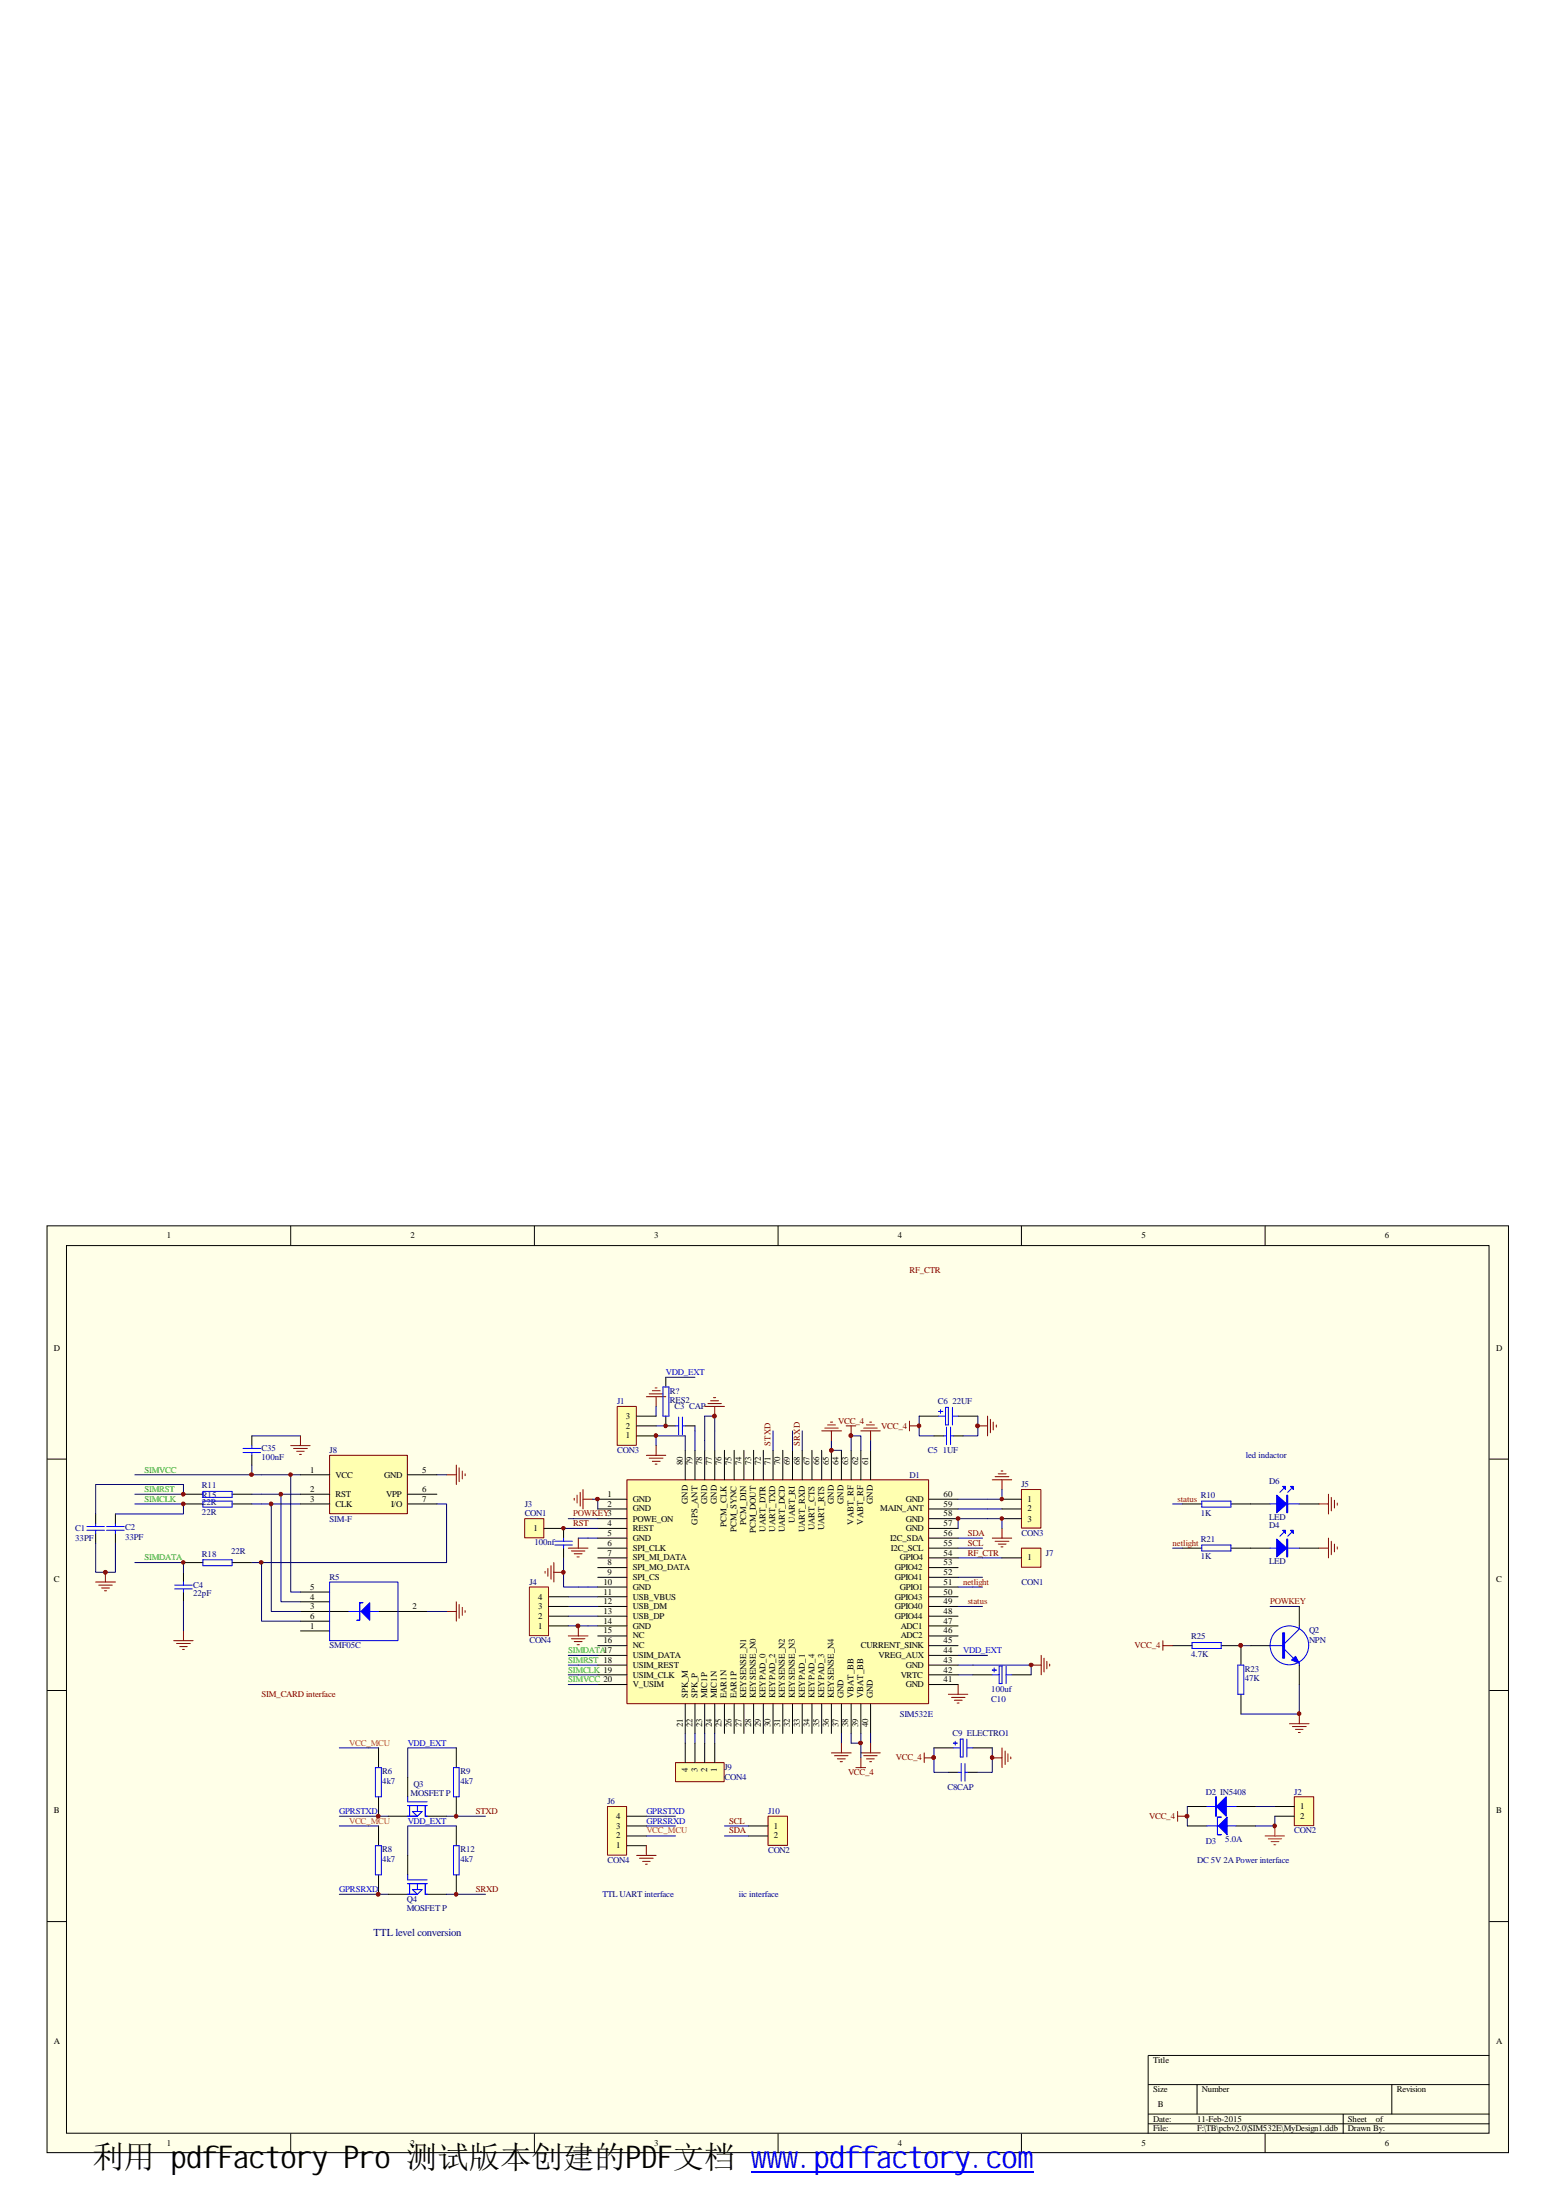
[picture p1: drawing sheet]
<svg xmlns="http://www.w3.org/2000/svg" width="210mm" height="297mm" viewBox="0 0 210 297" stroke-linecap="round" stroke-linejoin="round" font-family="sans-serif">
<path d="M6.3 165.5h197.3v125.1h-197.3z" fill="#ffffe8"/>
<g fill="none" stroke="#000" stroke-width=".13">
<path d="M6.3 165.5h197.3v125.1h-197.3zM9 168.2h192v119.8h-192zM39.2 165.5v2.7M72.1 165.5v2.7M105 165.5v2.7M137.9 165.5v2.7M170.8 165.5v2.7M6.3 197h2.7M34 193.9v1.3M34 196.5v1.3M201 197h2.7M24.8 212.3v1.3"/>
<path d="M24.8 215v1.3M24.8 203.1h2.6M24.8 211h2.6M24.8 201.7h2.6M31.3 203.1h2.7M31.3 211h2.7M31.3 201.7h2.7M40.6 217.6h6.5M40.6 218.9h3.9M40.6 216.3h3.9M40.6 215h3.9M51.1 217.6h6.6"/>
<path d="M6.3 228.2h2.7M40.6 220.2h3.9M201 228.2h2.7M6.3 259.4h2.7M201 259.4h2.7M201 277.5h-46v10.6M39.2 288.1v2.6M72.1 288.1v2.6M105 288.1v2.6M137.9 288.1v2.6M155 281.5h46M155 285.4h46"/>
<path d="M155 286.8h46M161.6 281.5v3.9M170.8 288.1v2.6M181.3 285.4v2.7M187.9 281.5v3.9"/>
</g>
<g fill="none" stroke="#00f" stroke-width=".13">
<path d="M32.8 195.6h2.4M32.8 196.1h2.4M34 195.2v.4M34 196.1v.4M23.6 214h2.4M23.6 214.5h2.4M24.8 213.6v.4M24.8 214.5v.5M27.4 201.4h3.9v.8h-3.9zM27.4 202.7h3.9v.8h-3.9zM27.4 210.6h3.9v.8h-3.9zM44.5 213.6h9.2v7.9h-9.2z"/>
<path d="M47.1 217.6h4"/>
</g>
<g fill="none" stroke="#800000" stroke-width=".13">
<path d="M39.2 195.2h2.7M39.6 195.6h1.9M40 195.9h1.1M40.4 196.4h.3M40.6 193.9v1.3M60.3 199.1h1.3M61.6 197.8v2.6M62 198.2v1.9M62.4 198.6v1.1M62.8 199v.2M60.3 217.6h1.3M61.6 216.3v2.6"/>
<path d="M62 216.6v1.9M62.4 217v1.1M62.8 217.5v.2M23.5 221.5h2.6M23.8 221.9h1.9M24.3 222.3h1M24.6 222.7h.3M24.8 220.2v1.3"/>
</g>
<path d="M18.2 199.1h22.4M34 197.8v1.3M34 193.9h6.6M59 199.1h1.3M18.2 203.1h6.6M18.2 201.7h6.6M18.2 211h6.6v1.3M24.8 216.3v3.9M34 203.1h6.6M34 201.7h6.6M57.7 217.6h2.6" fill="none" stroke="#000080" stroke-width=".13"/>
<g fill="#00f" stroke="#00f" stroke-width=".13">
<path d="M48.6 216.4h.4h-.4v2.4h-.4h.4z" fill-rule="evenodd"/>
<path d="M49.9 216.4v2.4l-1.2-1.2z" fill-rule="evenodd"/>
</g>
<path d="M44.5 196.5h10.5v7.9h-10.5z" fill="#ffffb0"/>
<g fill="none" stroke="#800000" stroke-width=".13">
<path d="M44.5 196.5h10.5v7.9h-10.5zM114.2 192.5h1.3M114.9 192.5v1.4M122.8 192.5h1.3M122.8 191.9v1.3M12.9 213.6h2.7M13.3 214h1.9M13.7 214.4h1.1M14.1 214.8h.3M14.2 212.3v1.3M73.6 212.2v.2M74 211.8v1"/>
<path d="M74.4 211.4v1.8M74.8 211v2.6M74.8 212.3h1.3M76.7 209h2.7M77.1 209.4h1.9M77.5 209.8h1.1M77.5 202.3v.3M77.9 210.2h.3M77.9 201.9v1M78.1 207.7v1.3M78.3 201.5v1.9M78.7 201.1v2.6"/>
<path d="M78.7 202.4h1.3M133.9 207.7h2.7M134.3 208.1h1.9M134.7 208.5h1.1M135.1 208.9h.3M135.3 206.4v1.3M178 203.1h1.3M178 209h1.3M179.3 201.7v2.7M179.3 207.7v2.6M179.7 202.2v1.8M179.7 208.1v1.8"/>
<path d="M180.1 202.6v1M180.1 208.5v1M180.5 202.9v.3M180.5 208.9v.3M128 228.8h2.6M128.4 229.2h1.9M128.8 229.6h1.1M129.2 229.9h.3M129.3 227.4v1.4M157 221.5v1.3M157 222.2h1.3M174.1 232.7h2.6"/>
<path d="M174.5 233.1h1.8M174.9 233.5h1M175.3 233.9h.2M175.4 231.4v1.3M159 244.6v1.3M159 245.2h1.3"/>
</g>
<g fill="none" stroke="#000" stroke-width=".13">
<path d="M40.6 199.1h3.9M55 199.1h4M12.9 204.4v1.3M12.9 207v1.4M15.6 204.4v1.3M15.6 207v1.4M40.6 201.7h3.9M40.6 203.1h3.9M55 201.7h4M55 203.1h4M159.6 203.1h2.6M159.6 209h2.6"/>
<path d="M166.2 203.1h5.2M166.2 209h5.2M175.4 203.1h2.6M175.4 216.9v2.6M175.4 209h2.6M51.1 236v2.7M55 240v2.6M61.6 236v2.7M158.3 222.2h2.6M164.8 222.2h2.7v2.6M167.5 228.8v2.6M168.8 222.2h2.6"/>
<path d="M175.4 224.8v2.6M51.1 242.6v2.6M51.1 246.5v2.7M51.1 253.1v2.7M52.4 245.2h2.6M52.4 255.8h2.6M55 250.5v2.6M57.7 245.2h2.6M57.7 255.8h2.6M61.6 242.6v2.6M61.6 246.5v2.7M61.6 253.1v2.7"/>
</g>
<g fill="none" stroke="#000080" stroke-width=".13">
<path d="M39.2 199.1v15.9h1.4M12.9 208.4v3.9h2.7v-3.9M24.8 201.7v-1.3h-11.9v4M24.8 203.1v1.3h-9.2M35.3 211v7.9h5.3M36.6 203.1v14.5h4M37.9 201.7v14.6h2.7M59 203.1h1.3v7.9h-26.3M171.4 216.9h4M45.8 236h5.3M61.6 236h-6.6v4M167.5 222.2h1.3"/>
<path d="M175.4 227.4v4h-7.9M45.8 246.5h5.3M45.8 255.8h6.6M45.8 245.2h6.6M60.3 255.8h5.2M60.3 245.2h5.2M61.6 246.5h-6.6v4"/>
</g>
<g fill="none" stroke="#00f" stroke-width=".13">
<path d="M11.7 206.6h2.4M11.7 206.1h2.4M12.9 205.7v.4M12.9 206.6v.4M14.4 206.6h2.4M14.4 206.1h2.4M15.6 205.7v.4M15.6 206.6v.4M162.2 202.7h4v.8h-4zM162.2 208.6h4v.8h-4zM171.4 203.1h4M171.4 209h4"/>
<path d="M173.3 201l-.5 .5M173.3 206.9l-.5 .5M174.3 201l-.5 .5M174.3 206.9l-.5 .5M175.4 219.5v.4l-2 2M50.7 238.7h.8v3.9h-.8zM61.2 238.7h.8v3.9h-.8zM160.9 221.8h3.9v.8h-3.9zM167.1 224.8h.8v4h-.8zM171.4 222.2h2M173.4 222.7l1.2 1.2M175.4 224.6v.2"/>
<path d="M50.7 249.2h.8v3.9h-.8zM55 243.8h2.7M55 245.2h1.3M55 242.6v.7h2.7M55 253.1v.7h2.7M55 254.3h2.7M55 255.8h1.3M55.3 243.8v1.4M55.3 254.3v1.5M55.7 244.6h1.3l-.7 .6zM55.7 255.1h1.3l-.7 .7zM56.3 243.8v.8"/>
<path d="M56.3 254.3v.8M57.4 243.8v1.4h.3M57.4 254.3v1.5h.3M61.2 249.2h.8v3.9h-.8z"/>
<circle cx="174" cy="222.1" r="2.62"/>
</g>
<g fill="#00f" stroke="#00f" stroke-width=".13">
<path d="M172.3 201.9l1.4 1.2-1.4 1.1z" fill-rule="evenodd"/>
<path d="M173.7 201.9h.1v2.3h-.1z" fill-rule="evenodd"/>
<path d="M174.2 200.7h.4v.4z" fill-rule="evenodd"/>
<path d="M173.1 200.7h.4v.4z" fill-rule="evenodd"/>
<path d="M173.1 220.5h.3v3.4h-.3z" fill-rule="evenodd"/>
<path d="M174.3 224.1l.6-.5 .5 1z" fill-rule="evenodd"/>
<path d="M172.3 207.8l1.4 1.2-1.4 1.2z" fill-rule="evenodd"/>
<path d="M173.7 207.8h.1v2.4h-.1z" fill-rule="evenodd"/>
<path d="M174.2 206.6h.4v.4z" fill-rule="evenodd"/>
<path d="M173.1 206.6h.4v.4z" fill-rule="evenodd"/>
</g>
<path d="M82 244h2.6v6.5h-2.6z" fill="#ffffb0"/>
<g fill="none" stroke="#800000" stroke-width=".13">
<path d="M132 192.5h1.3M133.3 191.2v2.7M133.7 191.6v1.8M134.1 192v1.1M134.5 192.4v.3M139.2 224.8h1.3M140.5 223.5v2.6M140.9 223.9v1.8M141.3 224.3v1M141.7 224.7v.2M82 243.9h2.6v6.6h-2.6zM85.9 250.5h2.7"/>
<path d="M86.3 250.9h1.9M86.7 251.3h1.1M87.1 251.7h.3M87.2 249.2v1.3"/>
</g>
<path d="M124.1 191.2h2.6M126.1 193.9h1.3M128.7 193.9h1.3M129.3 191.2h2.7M84.6 249.2h2.6M84.6 247.9h2.6M84.6 246.5h2.6M84.6 245.2h2.6" fill="none" stroke="#000" stroke-width=".13"/>
<path d="M124.1 191.2v2.7h2M132 191.2v2.7h-2M87.2 245.2h4M87.2 246.5h4M87.2 247.9h4" fill="none" stroke="#000080" stroke-width=".13"/>
<path d="M126.7 190.6h.6M126.7 191.2h.9M127 190.3v.5M127.4 193.9h.4M127.6 190h.4v2.4h-.4zM127.8 192.7v2.4M128.3 193.9h.4M128.3 192.7v2.4M128.6 191.2h.7M128.6 190v2.4" fill="none" stroke="#00f" stroke-width=".13"/>
<g fill="#800000" stroke="#800000" stroke-width=".13">
<path d="M37.7 201.6l.2-.1 .2 .1v.3l-.2 .1-.2-.1z" fill-rule="evenodd"/>
<path d="M39 198.9h.4l.1 .2-.1 .2h-.2h-.2z" fill-rule="evenodd"/>
<path d="M36.4 202.9l.2-.1 .2 .1v.3l-.2 .1-.2-.1z" fill-rule="evenodd"/>
<circle cx="34" cy="199.1" r=".25"/>
<circle cx="35.3" cy="210.9" r=".25"/>
<circle cx="14.2" cy="212.3" r=".26"/>
</g>
<path d="M84.7 199.8h40.6v30.2h-40.6z" fill="#ffffb0"/>
<g fill="none" stroke="#800000" stroke-width=".13">
<path d="M84.6 199.8h40.7v30.2h-40.7zM87.2 188.6h2.7M87.2 196.5h2.7M87.6 188.2h1.9M87.6 196.9h1.9M88.1 187.8h1M88.1 197.3h1M88.4 187.4h.3M88.4 197.7h.3M88.6 188.6v1.3M88.6 195.2v1.3M110.9 193.2h2.7"/>
<path d="M111.3 192.8h1.9M111.7 192.4h1.1M112.1 192h.3M112.2 193.2v1.3M116.2 193.2h2.6M116.6 192.8h1.8M117 192.4h1M117.4 192h.2M117.5 193.2v1.3M133.9 199.8h2.7M134.3 199.4h1.9M134.7 199h1.1"/>
<path d="M135.1 198.6h.3M135.3 199.8v1.3M78.1 219.5v1.4M76.7 220.9h2.7M77.1 221.3h1.9M77.5 221.6h1.1M77.9 222.1h.3M112.2 236.7h2.7M112.6 237.1h1.9M113 237.5h1.1M113.4 237.9h.3M113.6 235.4v1.3"/>
<path d="M116.2 236.7h2.6M116.6 237.1h1.8M117 237.5h1M117.4 237.9h.2M117.5 235.4v1.3"/>
</g>
<g fill="none" stroke="#000" stroke-width=".13">
<path d="M92.5 195.8v4M93.8 195.8v4M95.1 195.8v4M96.5 195.8v4M97.8 195.8v4M99.1 195.8v4M100.4 195.8v4M101.7 195.8v4M103 195.8v4M104.4 195.8v4M105.7 195.8v4M107 195.8v4"/>
<path d="M108.3 195.8v4M109.6 195.8v4M110.9 195.8v4M112.2 195.8v4M113.6 195.8v4M114.9 195.8v4M116.2 195.8v4M117.5 195.8v4M80.7 202.4h3.9M80.7 203.7h3.9M80.7 205h3.9M80.7 206.4h3.9"/>
<path d="M80.7 207.7h3.9M80.7 209h3.9M80.7 210.3h3.9M80.7 211.7h3.9M80.7 213h3.9M80.7 214.3h3.9M80.7 215.6h3.9M80.7 216.9h3.9M80.7 218.2h3.9M80.7 219.5h3.9M125.4 202.4h3.9M125.4 203.7h3.9"/>
<path d="M125.4 205h3.9M125.4 206.4h3.9M125.4 207.7h3.9M125.4 209h3.9M125.4 210.3h3.9M125.4 211.7h3.9M125.4 213h3.9M125.4 214.3h3.9M125.4 215.6h3.9M125.4 216.9h3.9M125.4 218.2h3.9M125.4 219.5h3.9"/>
<path d="M80.7 220.9h3.9M80.7 222.2h3.9M80.7 223.5h3.9M80.7 224.8h3.9M80.7 226.1h3.9M80.7 227.4h3.9M92.5 230.1v3.9M93.8 230.1v3.9M95.1 230.1v3.9M96.5 230.1v3.9M97.8 230.1v3.9M99.1 230.1v3.9"/>
<path d="M100.4 230.1v3.9M101.7 230.1v3.9M103 230.1v3.9M104.4 230.1v3.9M105.7 230.1v3.9M107 230.1v3.9M108.3 230.1v3.9M109.6 230.1v3.9M110.9 230.1v3.9M112.2 230.1v3.9M113.6 230.1v3.9M114.9 230.1v3.9"/>
<path d="M116.2 230.1v3.9M117.5 230.1v3.9M125.4 220.9h3.9M125.4 222.2h3.9M125.4 223.5h3.9M125.4 224.8h3.9M125.4 226.1h3.9M125.4 227.4h3.9"/>
</g>
<g fill="none" stroke="#000080" stroke-width=".13">
<path d="M88.6 189.9v1.3M88.6 193.9v1.3M92.5 193.9v1.9M93.8 193.2v2.6M104.4 193.2v2.6M107 193.2v2.6M108.3 193.2v2.6M112.2 194.5v1.3h1.4M114.9 195.8v-1.9h1.3v1.9M117.5 194.5v1.3M76.7 219.5h4M76.7 218.2h4"/>
<path d="M76.7 216.9h4M76.7 215.6h4M77.4 205h3.3M77.4 206.4h3.3M78.1 214.3h2.6M79.4 207.7h1.3M80.7 202.4v1.3M129.3 207.7h3.3M129.3 214.3h3.3M129.3 213h3.3M129.3 209h3.3M129.3 203.7h6"/>
<path d="M133.3 205h-4v1.4M135.3 201.1v1.3h-6M76.7 223.5h4M76.7 224.8h4M76.7 226.1h4M76.7 227.4h4M113.6 234v1.4M114.9 234v1.4h1.3v-1.4M117.5 234v1.4M129.3 224.8h2M129.3 226.1h2"/>
</g>
<path d="M71.5 214.3h2.5v6.5h-2.5z" fill="#ffffb0"/>
<path d="M71.5 214.3h2.5v6.5h-2.5zM115.5 238.7h1.3M116.2 237.3v1.4M124.8 236.7v1.3M124.8 237.3h1.3M133.9 237.3h1.4M135.3 236v2.7M135.7 236.4v1.8M136.1 236.8v1.1M136.4 237.2v.3" fill="none" stroke="#800000" stroke-width=".13"/>
<path d="M74.1 219.5h2.6M74.1 218.2h2.6M74.1 216.9h2.6M74.1 215.6h2.6M76.1 206.4v1.3M76.1 209v1.3M126.1 236h2.6M128 239.3h1.3M130.6 239.3h1.4M131.3 236h2.6" fill="none" stroke="#000" stroke-width=".13"/>
<g fill="none" stroke="#00f" stroke-width=".13">
<path d="M74.9 208.6h2.4M74.9 208.1h2.4M76.1 207.7v.4M76.1 208.6v.4M128.7 235.4h.5M128.7 236h.9M128.9 235.1v.5M129.3 239.3h.5M129.6 234.8h.4v2.4h-.4zM129.8 238.1v2.4M130.3 239.3h.3M130.3 238.1v2.4"/>
<path d="M130.5 236h.8M130.5 234.8v2.4"/>
</g>
<path d="M95.1 194.5v1.3M96.5 193.2v2.6M76.1 210.3v4h2M76.1 206.4h1.3M78.1 207.7h1.3M92.5 234v1.4M93.8 234v1.4M95.1 234v1.4M96.5 234v1.4M126.1 236v3.3h1.9M133.9 236v3.3h-1.9" fill="none" stroke="#000080" stroke-width=".13"/>
<path d="M91.2 238h6.5v2.6h-6.5z" fill="#ffffb0"/>
<path d="M91.2 238h6.5v2.6h-6.5z" fill="none" stroke="#800000" stroke-width=".13"/>
<path d="M89.9 192.5h1.3M92.5 192.5h1.3M92.5 235.4v2.6M93.8 235.4v2.6M95.1 235.4v2.6M96.5 235.4v2.6M131.3 226.1h2.6M136.6 226.1h2.6" fill="none" stroke="#000" stroke-width=".13"/>
<path d="M88.6 193.9h3.9M88.6 192.5h1.3M93.8 192.5v.7M95.1 191.2v3.3M129.3 216.9h3.3M129.3 210.3h3.3M158.3 209h1.3M158.3 203.1h1.3M116.2 235.4v1.9M129.3 223.5h4M131.3 224.8h7.9v1.3" fill="none" stroke="#000080" stroke-width=".13"/>
<path d="M91.2 192.5h.4M91.6 191.3v2.4M92.1 192.5h.4M92.1 191.3v2.4M133.9 225.5h.6M133.9 226.1h1M134.2 225.2v.5M134.9 224.9h.4v2.4h-.4zM135.8 226.1h.8M135.8 224.9v2.4" fill="none" stroke="#00f" stroke-width=".13"/>
<g fill="#800000" stroke="#800000" stroke-width=".13">
<path d="M123.9 192.3h.1l.3 .1-.1 .3-.2 .1-.1-.1z" fill-rule="evenodd"/>
<path d="M75.9 212.1l.1-.1 .2 .1v.4h-.2h-.1z" fill-rule="evenodd"/>
<path d="M133.7 237.1h.2l.2 .1v.3l-.2 .1-.2-.1z" fill-rule="evenodd"/>
<path d="M175.2 231.2l.1-.1 .3 .1-.1 .4h-.2h-.1z" fill-rule="evenodd"/>
<circle cx="114.8" cy="193.8" r=".26"/>
<circle cx="132" cy="192.5" r=".26"/>
<circle cx="78" cy="219.5" r=".26"/>
<circle cx="126" cy="237.3" r=".26"/>
<circle cx="116.2" cy="235.3" r=".25"/>
<circle cx="129.3" cy="205" r=".25"/>
<circle cx="112.2" cy="195.8" r=".26"/>
</g>
<path d="M174.8 242.6h2.5v3.9h-2.5z" fill="#ffffb0"/>
<path d="M174.7 242.6h2.6v3.9h-2.6z" fill="none" stroke="#800000" stroke-width=".13"/>
<path d="M160.3 243.9h2.6M160.3 246.5h2.6M166.8 243.9h2.7M166.8 246.5h2.7M172.1 243.9h2.6M172.1 245.2h2.6" fill="none" stroke="#000" stroke-width=".13"/>
<path d="M169.5 243.9h2.6" fill="none" stroke="#000080" stroke-width=".13"/>
<path d="M170.8 247.9h2.6M171.2 248.3h1.8M171.6 248.7h1M172 249.1h.2M172.1 246.5v1.4" fill="none" stroke="#f00" stroke-width=".13"/>
<path d="M162.9 243.9h3.9M162.9 246.5h3.9" fill="none" stroke="#00f" stroke-width=".13"/>
<g fill="#00f" stroke="#00f" stroke-width=".13">
<path d="M164.1 242.6h.1v2.6h-.1z" fill-rule="evenodd"/>
<path d="M164.2 243.9l1.3-1.3v2.6z" fill-rule="evenodd"/>
<path d="M164.3 245.3h.5h-.5v2.4h.5h-.5z" fill-rule="evenodd"/>
<path d="M165.7 245.3v2.4l-1.2-1.2z" fill-rule="evenodd"/>
</g>
<path d="M137.9 209.1h2.6v2.5h-2.6z" fill="#ffffb0"/>
<path d="M137.9 209h2.6v2.6h-2.6z" fill="none" stroke="#800000" stroke-width=".13"/>
<path d="M135.3 210.3h2.6" fill="none" stroke="#000" stroke-width=".13"/>
<path d="M132.6 210.3h2.7" fill="none" stroke="#000080" stroke-width=".13"/>
<circle cx="139.2" cy="224.8" r=".25" fill="#800000" stroke="#800000" stroke-width=".13"/>
<path d="M70.9 205.1h2.5v2.5h-2.5z" fill="#ffffb0"/>
<path d="M70.8 205h2.6v2.6h-2.6z" fill="none" stroke="#800000" stroke-width=".13"/>
<path d="M73.4 206.4h2.7" fill="none" stroke="#000" stroke-width=".13"/>
<path d="M76.7 205h.7M80 202.4h.7" fill="none" stroke="#000080" stroke-width=".13"/>
<circle cx="80.6" cy="202.4" r=".25" fill="#800000" stroke="#800000" stroke-width=".13"/>
<path d="M83.4 189.9h2.5v5.2h-2.5z" fill="#ffffb0"/>
<path d="M83.3 189.9h2.6v5.2h-2.6z" fill="none" stroke="#800000" stroke-width=".13"/>
<path d="M85.9 193.9h2.7M85.9 192.5h2.7M85.9 191.2h2.7" fill="none" stroke="#000" stroke-width=".13"/>
<path d="M88.4 193.6h.1l.2 .1v.3l-.2 .1-.1-.1z" fill-rule="evenodd" fill="#800000" stroke="#800000" stroke-width=".13"/>
<path d="M137.9 201.2h2.6v5.1h-2.6z" fill="#ffffb0"/>
<path d="M137.9 201.1h2.6v5.2h-2.6z" fill="none" stroke="#800000" stroke-width=".13"/>
<path d="M135.3 202.4h2.6M135.3 203.7h2.6M135.3 205h2.6" fill="none" stroke="#000" stroke-width=".13"/>
<g fill="#800000" stroke="#800000" stroke-width=".13">
<path d="M135.1 202.2h.3l.1 .2-.1 .2h-.2h-.1z" fill-rule="evenodd"/>
<path d="M135.1 204.9h.3l.1 .1-.1 .2-.2 .1-.1-.1z" fill-rule="evenodd"/>
</g>
<path d="M133.3 205h2v1.4M160.3 243.9v2.6M172.1 245.2v1.3h-2.6" fill="none" stroke="#000080" stroke-width=".13"/>
<path d="M103.7 245.3h2.6v3.9h-2.6z" fill="#ffffb0"/>
<path d="M95.1 189.9h2.7M95.5 189.5h1.9M95.9 189.1h1.1M96.3 188.7h.3M96.5 189.9v1.3M103.7 245.2h2.6v4h-2.6z" fill="none" stroke="#800000" stroke-width=".13"/>
<path d="M89.9 186v1.3M89.9 191.2v1.3M101 246.5h2.7M101 247.9h2.7" fill="none" stroke="#000" stroke-width=".13"/>
<path d="M89.9 186h3.9M95.1 191.2h1.4v2M97.8 246.5h3.2M97.8 247.9h3.2" fill="none" stroke="#000080" stroke-width=".13"/>
<g fill="#800000" stroke="#800000" stroke-width=".13">
<path d="M171.9 246.3h.1l.3 .1-.1 .3-.2 .1-.1-.1z" fill-rule="evenodd"/>
<path d="M61.4 255.6l.2-.1 .2 .1-.1 .3-.1 .1-.2-.1z" fill-rule="evenodd"/>
<path d="M61.4 245h.2l.2 .1-.1 .3-.1 .1-.2-.1z" fill-rule="evenodd"/>
<path d="M24.6 210.8h.3l.1 .1-.1 .2-.2 .1-.1-.1z" fill-rule="evenodd"/>
<path d="M24.6 202.9l.1-.1 .2 .1v.3l-.2 .1-.1-.1z" fill-rule="evenodd"/>
<path d="M24.6 201.6l.1-.1 .2 .1v.3l-.2 .1-.1-.1z" fill-rule="evenodd"/>
<path d="M75.9 206.2h.3l.1 .1-.1 .2-.2 .1-.1-.1z" fill-rule="evenodd"/>
<path d="M89.7 192.3h.1l.2 .1v.3l-.2 .1-.1-.1z" fill-rule="evenodd"/>
<circle cx="160.2" cy="245.2" r=".26"/>
<circle cx="167.5" cy="222.2" r=".26"/>
<circle cx="51.1" cy="255.8" r=".26"/>
<circle cx="51.1" cy="245.2" r=".26"/>
<circle cx="96.4" cy="191.2" r=".26"/>
</g>
<path d="M89.5 187.3h.8v3.9h-.8z" fill="none" stroke="#00f" stroke-width=".13"/>
<path d="M101.4 293.2h38.1" fill="none" stroke="#00f" stroke-width=".21"/>
<text font-size="4.2" x="12.5" y="292.7">利用 pdfFactory Pro 测试版本创建的PDF文档 www.pdffactory.com</text>
<text font-size="1.4" fill="#000080" x="50.4" y="261.4">TTL level conversion</text>
<g font-size="1.2">
<text x="22.5" y="167.2">1</text>
<text x="55.4" y="167.2">2</text>
<text x="88.3" y="167.2">3</text>
<text x="121.2" y="167.2">4</text>
<text x="154.1" y="167.2">5</text>
<text x="186.9" y="167.2">6</text>
<text x="7.3" y="182.4">D</text>
<text x="202" y="182.4">D</text>
<text x="84.5" y="191.6">3</text>
<text x="84.5" y="194.2">1</text>
<text x="84.5" y="192.9">2</text>
<text x="92.2" y="197.8" transform="rotate(-90 92.2 197.8)">80</text>
<text x="93.5" y="197.8" transform="rotate(-90 93.5 197.8)">79</text>
<text x="94.8" y="197.8" transform="rotate(-90 94.8 197.8)">78</text>
<text x="96.1" y="197.8" transform="rotate(-90 96.1 197.8)">77</text>
<text x="97.4" y="197.8" transform="rotate(-90 97.4 197.8)">76</text>
<text x="98.8" y="197.8" transform="rotate(-90 98.8 197.8)">75</text>
<text x="100.1" y="197.8" transform="rotate(-90 100.1 197.8)">74</text>
<text x="101.4" y="197.8" transform="rotate(-90 101.4 197.8)">73</text>
<text x="102.7" y="197.8" transform="rotate(-90 102.7 197.8)">72</text>
<text x="104" y="197.8" transform="rotate(-90 104 197.8)">71</text>
<text x="105.3" y="197.8" transform="rotate(-90 105.3 197.8)">70</text>
<text x="106.6" y="197.8" transform="rotate(-90 106.6 197.8)">69</text>
<text x="107.9" y="197.8" transform="rotate(-90 107.9 197.8)">68</text>
<text x="109.3" y="197.8" transform="rotate(-90 109.3 197.8)">67</text>
<text x="110.6" y="197.8" transform="rotate(-90 110.6 197.8)">66</text>
<text x="111.9" y="197.8" transform="rotate(-90 111.9 197.8)">65</text>
<text x="113.2" y="197.8" transform="rotate(-90 113.2 197.8)">64</text>
<text x="114.5" y="197.8" transform="rotate(-90 114.5 197.8)">63</text>
<text x="115.8" y="197.8" transform="rotate(-90 115.8 197.8)">62</text>
<text x="117.2" y="197.8" transform="rotate(-90 117.2 197.8)">61</text>
<text x="41.9" y="198.8">1</text>
<text x="41.9" y="201.5">2</text>
<text x="41.9" y="202.8">3</text>
<text x="45.3" y="199.5">VCC</text>
<text x="45.3" y="202.1">RST</text>
<text x="45.3" y="203.4">CLK</text>
<text x="51.9" y="199.5">GND</text>
<text x="52.1" y="202.1">VPP</text>
<text x="52.8" y="203.4">I/O</text>
<text x="57" y="202.8">7</text>
<text x="57" y="201.5">6</text>
<text x="57" y="198.8">5</text>
<text x="82" y="202.1">1</text>
<text x="82" y="203.4">2</text>
<text x="85.4" y="202.8">GND</text>
<text x="92.8" y="203.1" transform="rotate(-90 92.8 203.1)">GND</text>
<text x="95.5" y="203.1" transform="rotate(-90 95.5 203.1)">GND</text>
<text x="96.8" y="203.1" transform="rotate(-90 96.8 203.1)">GND</text>
<text x="112.6" y="203.1" transform="rotate(-90 112.6 203.1)">GND</text>
<text x="113.9" y="203.1" transform="rotate(-90 113.9 203.1)">GND</text>
<text x="117.8" y="203.1" transform="rotate(-90 117.8 203.1)">GND</text>
<text x="122.3" y="202.8">GND</text>
<text x="127.4" y="203.4">59</text>
<text x="127.4" y="202.1">60</text>
<text x="138.7" y="202.8">1</text>
<text x="72" y="206.7">1</text>
<text x="82" y="206.1">4</text>
<text x="82" y="207.4">5</text>
<text x="82" y="208.7">6</text>
<text x="85.4" y="204.1">GND</text>
<text x="85.4" y="205.4">POWE_ON</text>
<text x="85.4" y="206.7">REST</text>
<text x="85.4" y="208.1">GND</text>
<text x="85.4" y="209.4">SPI_CLK</text>
<text x="94.1" y="205.9" transform="rotate(-90 94.1 205.9)">GPS_ANT</text>
<text x="98.1" y="206.1" transform="rotate(-90 98.1 206.1)">PCM_CLK</text>
<text x="99.4" y="206.9" transform="rotate(-90 99.4 206.9)">PCM_SYNC</text>
<text x="100.7" y="205.9" transform="rotate(-90 100.7 205.9)">PCM_DIN</text>
<text x="102" y="207" transform="rotate(-90 102 207)">PCM_DOUT</text>
<text x="103.3" y="206.8" transform="rotate(-90 103.3 206.8)">UART_DTR</text>
<text x="104.6" y="206.8" transform="rotate(-90 104.6 206.8)">UART_TXD</text>
<text x="106" y="206.9" transform="rotate(-90 106 206.9)">UART_DCD</text>
<text x="107.3" y="205.6" transform="rotate(-90 107.3 205.6)">UART_RI</text>
<text x="108.6" y="206.9" transform="rotate(-90 108.6 206.9)">UART_RXD</text>
<text x="109.9" y="206.6" transform="rotate(-90 109.9 206.6)">UART_CTS</text>
<text x="111.3" y="206.6" transform="rotate(-90 111.3 206.6)">UART_RTS</text>
<text x="115.2" y="205.9" transform="rotate(-90 115.2 205.9)">VABT_RF</text>
<text x="116.5" y="205.9" transform="rotate(-90 116.5 205.9)">VABT_RF</text>
<text x="118.8" y="204.1">MAIN_ANT</text>
<text x="120.1" y="208.1">I2C_SDA</text>
<text x="120.3" y="209.4">I2C_SCL</text>
<text x="122.3" y="206.7">GND</text>
<text x="122.3" y="205.4">GND</text>
<text x="127.4" y="207.4">56</text>
<text x="127.4" y="206.1">57</text>
<text x="127.4" y="204.8">58</text>
<text x="127.4" y="208.7">55</text>
<text x="138.7" y="204.1">2</text>
<text x="138.7" y="205.4">3</text>
<text x="7.3" y="213.6">C</text>
<text x="41.9" y="216">4</text>
<text x="41.9" y="214.6">5</text>
<text x="72.6" y="216">4</text>
<text x="81.4" y="214">10</text>
<text x="81.4" y="215.3">11</text>
<text x="82" y="210">7</text>
<text x="82" y="211.4">8</text>
<text x="82" y="212.7">9</text>
<text x="85.4" y="210.7">SPI_MI_DATA</text>
<text x="85.4" y="212">SPI_MO_DATA</text>
<text x="85.4" y="213.3">SPI_CS</text>
<text x="85.4" y="214.6">GND</text>
<text x="85.4" y="216">USB_VBUS</text>
<text x="120.8" y="216">GPIO43</text>
<text x="120.8" y="213.3">GPIO41</text>
<text x="120.8" y="212">GPIO42</text>
<text x="121.5" y="214.6">GPIO1</text>
<text x="121.5" y="210.7">GPIO4</text>
<text x="127.4" y="215.3">50</text>
<text x="127.4" y="214">51</text>
<text x="127.4" y="212.7">52</text>
<text x="127.4" y="211.4">53</text>
<text x="127.4" y="210">54</text>
<text x="138.7" y="210.7">1</text>
<text x="202" y="213.6">C</text>
<text x="41.9" y="219.9">1</text>
<text x="41.9" y="218.6">6</text>
<text x="41.9" y="217.3">3</text>
<text x="55.7" y="217.3">2</text>
<text x="72.6" y="219.9">1</text>
<text x="72.6" y="218.6">2</text>
<text x="72.6" y="217.3">3</text>
<text x="81.4" y="216.6">12</text>
<text x="81.4" y="217.9">13</text>
<text x="81.4" y="219.2">14</text>
<text x="81.4" y="220.5">15</text>
<text x="81.4" y="221.9">16</text>
<text x="85.4" y="217.3">USB_DM</text>
<text x="85.4" y="218.6">USB_DP</text>
<text x="85.4" y="219.9">GND</text>
<text x="85.4" y="221.2">NC</text>
<text x="120.8" y="218.6">GPIO44</text>
<text x="120.8" y="217.3">GPIO40</text>
<text x="121.6" y="221.2">ADC2</text>
<text x="121.6" y="219.9">ADC1</text>
<text x="127.4" y="221.9">45</text>
<text x="127.4" y="217.9">48</text>
<text x="127.4" y="216.6">49</text>
<text x="127.4" y="220.5">46</text>
<text x="127.4" y="219.2">47</text>
<text x="85.4" y="222.5">NC</text>
<text x="85.4" y="223.8">USIM_DATA</text>
<text x="85.4" y="225.2">USIM_REST</text>
<text x="85.4" y="226.5">USIM_CLK</text>
<text x="85.4" y="227.8">V_USIM</text>
<text x="116.2" y="222.5">CURRENT_SINK</text>
<text x="118.6" y="223.8">VREG_AUX</text>
<text x="121.6" y="226.5">VRTC</text>
<text x="122.3" y="227.8">GND</text>
<text x="122.3" y="225.2">GND</text>
<text x="127.4" y="227.1">41</text>
<text x="127.4" y="224.5">43</text>
<text x="127.4" y="223.2">44</text>
<text x="127.4" y="225.8">42</text>
<text x="92.2" y="233.2" transform="rotate(-90 92.2 233.2)">21</text>
<text x="92.8" y="229.3" transform="rotate(-90 92.8 229.3)">SPK_M</text>
<text x="93.5" y="233.2" transform="rotate(-90 93.5 233.2)">22</text>
<text x="94.1" y="229.3" transform="rotate(-90 94.1 229.3)">SPK_P</text>
<text x="94.8" y="233.2" transform="rotate(-90 94.8 233.2)">23</text>
<text x="95.5" y="229.3" transform="rotate(-90 95.5 229.3)">MIC1P</text>
<text x="96.1" y="233.2" transform="rotate(-90 96.1 233.2)">24</text>
<text x="96.8" y="229.3" transform="rotate(-90 96.8 229.3)">MIC1N</text>
<text x="97.4" y="233.2" transform="rotate(-90 97.4 233.2)">25</text>
<text x="98.1" y="229.3" transform="rotate(-90 98.1 229.3)">EAR1N</text>
<text x="98.8" y="233.2" transform="rotate(-90 98.8 233.2)">26</text>
<text x="99.4" y="229.3" transform="rotate(-90 99.4 229.3)">EAR1P</text>
<text x="100.1" y="233.2" transform="rotate(-90 100.1 233.2)">27</text>
<text x="100.7" y="229.3" transform="rotate(-90 100.7 229.3)">KEYSENSE_N1</text>
<text x="101.4" y="233.2" transform="rotate(-90 101.4 233.2)">28</text>
<text x="102" y="229.3" transform="rotate(-90 102 229.3)">KEYSENSE_N0</text>
<text x="102.7" y="233.2" transform="rotate(-90 102.7 233.2)">29</text>
<text x="103.3" y="229.3" transform="rotate(-90 103.3 229.3)">KEYPAD_0</text>
<text x="104" y="233.2" transform="rotate(-90 104 233.2)">30</text>
<text x="104.6" y="229.3" transform="rotate(-90 104.6 229.3)">KEYPAD_2</text>
<text x="105.3" y="233.2" transform="rotate(-90 105.3 233.2)">31</text>
<text x="106" y="229.3" transform="rotate(-90 106 229.3)">KEYSENSE_N2</text>
<text x="106.6" y="233.2" transform="rotate(-90 106.6 233.2)">32</text>
<text x="107.3" y="229.3" transform="rotate(-90 107.3 229.3)">KEYSENSE_N3</text>
<text x="107.9" y="233.2" transform="rotate(-90 107.9 233.2)">33</text>
<text x="108.6" y="229.3" transform="rotate(-90 108.6 229.3)">KEYPAD_1</text>
<text x="109.3" y="233.2" transform="rotate(-90 109.3 233.2)">34</text>
<text x="109.9" y="229.3" transform="rotate(-90 109.9 229.3)">KEYPAD_4</text>
<text x="110.6" y="233.2" transform="rotate(-90 110.6 233.2)">35</text>
<text x="111.3" y="229.3" transform="rotate(-90 111.3 229.3)">KEYPAD_3</text>
<text x="111.9" y="233.2" transform="rotate(-90 111.9 233.2)">36</text>
<text x="112.6" y="229.3" transform="rotate(-90 112.6 229.3)">KEYSENSE_N4</text>
<text x="113.2" y="233.2" transform="rotate(-90 113.2 233.2)">37</text>
<text x="113.9" y="229.3" transform="rotate(-90 113.9 229.3)">GND</text>
<text x="114.5" y="233.2" transform="rotate(-90 114.5 233.2)">38</text>
<text x="115.2" y="229.3" transform="rotate(-90 115.2 229.3)">VBAT_BB</text>
<text x="115.8" y="233.2" transform="rotate(-90 115.8 233.2)">39</text>
<text x="116.5" y="229.3" transform="rotate(-90 116.5 229.3)">VBAT_BB</text>
<text x="117.2" y="233.2" transform="rotate(-90 117.2 233.2)">40</text>
<text x="117.8" y="229.3" transform="rotate(-90 117.8 229.3)">GND</text>
<text x="92.8" y="239.3" transform="rotate(-90 92.8 239.3)">4</text>
<text x="94.1" y="239.3" transform="rotate(-90 94.1 239.3)">3</text>
<text x="95.5" y="239.3" transform="rotate(-90 95.5 239.3)">2</text>
<text x="96.8" y="239.3" transform="rotate(-90 96.8 239.3)">1</text>
<text x="7.3" y="244.8">B</text>
<text x="83.2" y="245.6">4</text>
<text x="175.5" y="244.3">1</text>
<text x="175.5" y="245.6">2</text>
<text x="202" y="244.8">B</text>
<text x="83.2" y="249.5">1</text>
<text x="83.2" y="248.2">2</text>
<text x="83.2" y="246.9">3</text>
<text x="104.5" y="246.9">1</text>
<text x="104.5" y="248.2">2</text>
<text x="7.3" y="276">A</text>
<text x="155.7" y="278.5">Title</text>
<text x="202" y="276">A</text>
<text x="155.7" y="282.5">Size</text>
<text x="155.7" y="286.5">Date:</text>
<text x="155.7" y="287.8">File:</text>
<text x="156.3" y="284.5">B</text>
<text x="161.6" y="286.5">11-Feb-2015</text>
<text x="161.6" y="287.8">F:\TB\pcbv2.0\SIM532E\MyDesign1.ddb</text>
<text x="162.2" y="282.5">Number</text>
<text x="181.9" y="286.5">Sheet</text>
<text x="181.9" y="287.8">Drawn By:</text>
<text x="185.7" y="286.5">of</text>
<text x="188.6" y="282.5">Revision</text>
<text x="22.5" y="289.7">1</text>
<text x="55.4" y="289.7">2</text>
<text x="88.3" y="289.7">3</text>
<text x="121.2" y="289.7">4</text>
<text x="154.1" y="289.7">5</text>
<text x="186.9" y="289.7">6</text>
</g>
<g font-size="1.2" fill="#800000">
<text x="122.8" y="171.8">RF_CTR</text>
<text x="104" y="195.2" transform="rotate(-90 104 195.2)">STXD</text>
<text x="107.9" y="195.2" transform="rotate(-90 107.9 195.2)">SRXD</text>
<text x="113.2" y="192.2">VCC_4</text>
<text x="119" y="192.9">VCC_4</text>
<text x="77.4" y="206.1">RST</text>
<text x="130.6" y="208.7">SCL</text>
<text x="130.6" y="207.4">SDA</text>
<text x="130.6" y="210">RF_CTR</text>
<text x="153.2" y="222.5">VCC_4</text>
<text x="35.3" y="229.1">SIM_CARD interface</text>
<text x="114.5" y="239.7">VCC_4</text>
<text x="120.9" y="237.7">VCC_4</text>
<text x="64.2" y="244.9">STXD</text>
<text x="155.1" y="245.6">VCC_4</text>
<text x="98.4" y="246.2">SCL</text>
<text x="98.4" y="247.6">SDA</text>
<text x="64.2" y="255.5">SRXD</text>
</g>
<g font-size="1.2" fill="#00f">
<text x="89.9" y="185.7">VDD_EXT</text>
<text x="130" y="223.2">VDD_EXT</text>
<text x="55" y="235.7">VDD_EXT</text>
<text x="45.8" y="244.9">GPRSTXD</text>
<text x="87.2" y="244.9">GPRSTXD</text>
<text x="55" y="246.2">VDD_EXT</text>
<text x="87.2" y="246.2">GPRSRXD</text>
<text x="45.8" y="255.5">GPRSRXD</text>
</g>
<g font-size="1.2" fill="#000080">
<text x="83.3" y="189.6">J1</text>
<text x="90.4" y="188.2">R?</text>
<text x="90.4" y="189.5">RES2</text>
<text x="91.1" y="190.3">C3 CAP</text>
<text x="126.6" y="189.6">C6</text>
<text x="128.6" y="189.6">22UF</text>
<text x="35.3" y="195.9">C35</text>
<text x="35.3" y="197.1">100nF</text>
<text x="44.5" y="196.2">J8</text>
<text x="83.3" y="196.2">CON3</text>
<text x="125.3" y="196.2">C5</text>
<text x="127.3" y="196.2">1UF</text>
<text x="168.1" y="196.8">led indactor</text>
<text x="27.3" y="202.3">R15</text>
<text x="27.3" y="200.9">R11</text>
<text x="27.3" y="203.2">22R</text>
<text x="70.8" y="203.4">J3</text>
<text x="122.8" y="199.5">D1</text>
<text x="137.9" y="200.8">J5</text>
<text x="162.1" y="202.3">R10</text>
<text x="171.3" y="200.4">D6</text>
<text x="10.2" y="206.7">C1</text>
<text x="10.2" y="208.1">33PF</text>
<text x="16.9" y="206.6">C2</text>
<text x="16.9" y="207.9">33PF</text>
<text x="27.3" y="204.5">22R</text>
<text x="31.2" y="209.9">22R</text>
<text x="44.5" y="205.4">SIM-F</text>
<text x="70.8" y="204.8">CON1</text>
<text x="72.1" y="207.2">C7</text>
<text x="72.1" y="208.6">100nf</text>
<text x="137.9" y="207.4">CON3</text>
<text x="162.1" y="204.6">1K</text>
<text x="162.1" y="208.2">R21</text>
<text x="171.3" y="205.3">LED</text>
<text x="171.3" y="206.3">D4</text>
<text x="26.1" y="214.4">C4</text>
<text x="26.1" y="215.5">22pF</text>
<text x="27.3" y="210.2">R18</text>
<text x="44.5" y="213.3">R5</text>
<text x="71.5" y="214">J4</text>
<text x="137.9" y="214">CON1</text>
<text x="141.2" y="210">J7</text>
<text x="162.1" y="210.6">1K</text>
<text x="171.3" y="211.2">LED</text>
<text x="71.5" y="221.9">CON4</text>
<text x="160.8" y="221.3">R25</text>
<text x="176.7" y="220.5">Q2</text>
<text x="176.7" y="221.9">NPN</text>
<text x="44.5" y="222.5">SMF05C</text>
<text x="160.8" y="223.7">4.7K</text>
<text x="168" y="225.7">R23</text>
<text x="168" y="227">47K</text>
<text x="121.5" y="231.8">SIM532E</text>
<text x="133.8" y="229.8">C10</text>
<text x="133.8" y="228.5">100uf</text>
<text x="51.6" y="239.6">R6</text>
<text x="62.1" y="239.6">R9</text>
<text x="97.8" y="239">J9</text>
<text x="128.6" y="234.4">C9 ELECTRO1</text>
<text x="51.6" y="240.9">4k7</text>
<text x="55.4" y="242.4">MOSFET P</text>
<text x="55.8" y="241.2">Q3</text>
<text x="62.1" y="240.9">4k7</text>
<text x="82" y="243.6">J6</text>
<text x="97.8" y="240.3">CON4</text>
<text x="103.7" y="244.9">J10</text>
<text x="127.9" y="241.6">C8CAP</text>
<text x="162.8" y="242.3">D2 IN5408</text>
<text x="174.7" y="242.3">J2</text>
<text x="51.6" y="250.1">R8</text>
<text x="51.6" y="251.4">4k7</text>
<text x="62.1" y="250.1">R12</text>
<text x="62.1" y="251.4">4k7</text>
<text x="82" y="251.5">CON4</text>
<text x="103.7" y="250.2">CON2</text>
<text x="161.6" y="251.5">DC 5V 2A Power interface</text>
<text x="162.8" y="249">D3</text>
<text x="165.4" y="248.7">5.0A</text>
<text x="174.7" y="247.6">CON2</text>
<text x="54.9" y="256.8">Q4</text>
<text x="54.9" y="258">MOSFET P</text>
<text x="81.3" y="256.1">TTL UART interface</text>
<text x="99.7" y="256.1">iic interface</text>
</g>
<g font-size="1.2" fill="#00bf00">
<text x="19.5" y="198.8">SIMVCC</text>
<text x="19.5" y="202.8">SIMCLK</text>
<text x="19.5" y="201.5">SIMRST</text>
<text x="19.5" y="210.7">SIMDATA</text>
<text x="76.7" y="227.1">SIMVCC 20</text>
<text x="76.7" y="223.2">SIMDATA17</text>
<text x="76.7" y="225.8">SIMCLK 19</text>
<text x="76.7" y="224.5">SIMRST 18</text>
</g>
<g font-size="1.2" fill="#bf0000">
<text x="159" y="202.8">status</text>
<text x="77.4" y="204.8">POWKEY3</text>
<text x="158.3" y="208.7">netlight</text>
<text x="130" y="214">netlight</text>
<text x="130.6" y="216.6">status</text>
<text x="171.4" y="216.6">POWKEY</text>
</g>
<g font-size="1.2" fill="#de4f16">
<text x="47.1" y="235.7">VCC_MCU</text>
<text x="47.1" y="246.2">VCC_MCU</text>
<text x="87.2" y="247.6">VCC_MCU</text>
</g>
</svg>
